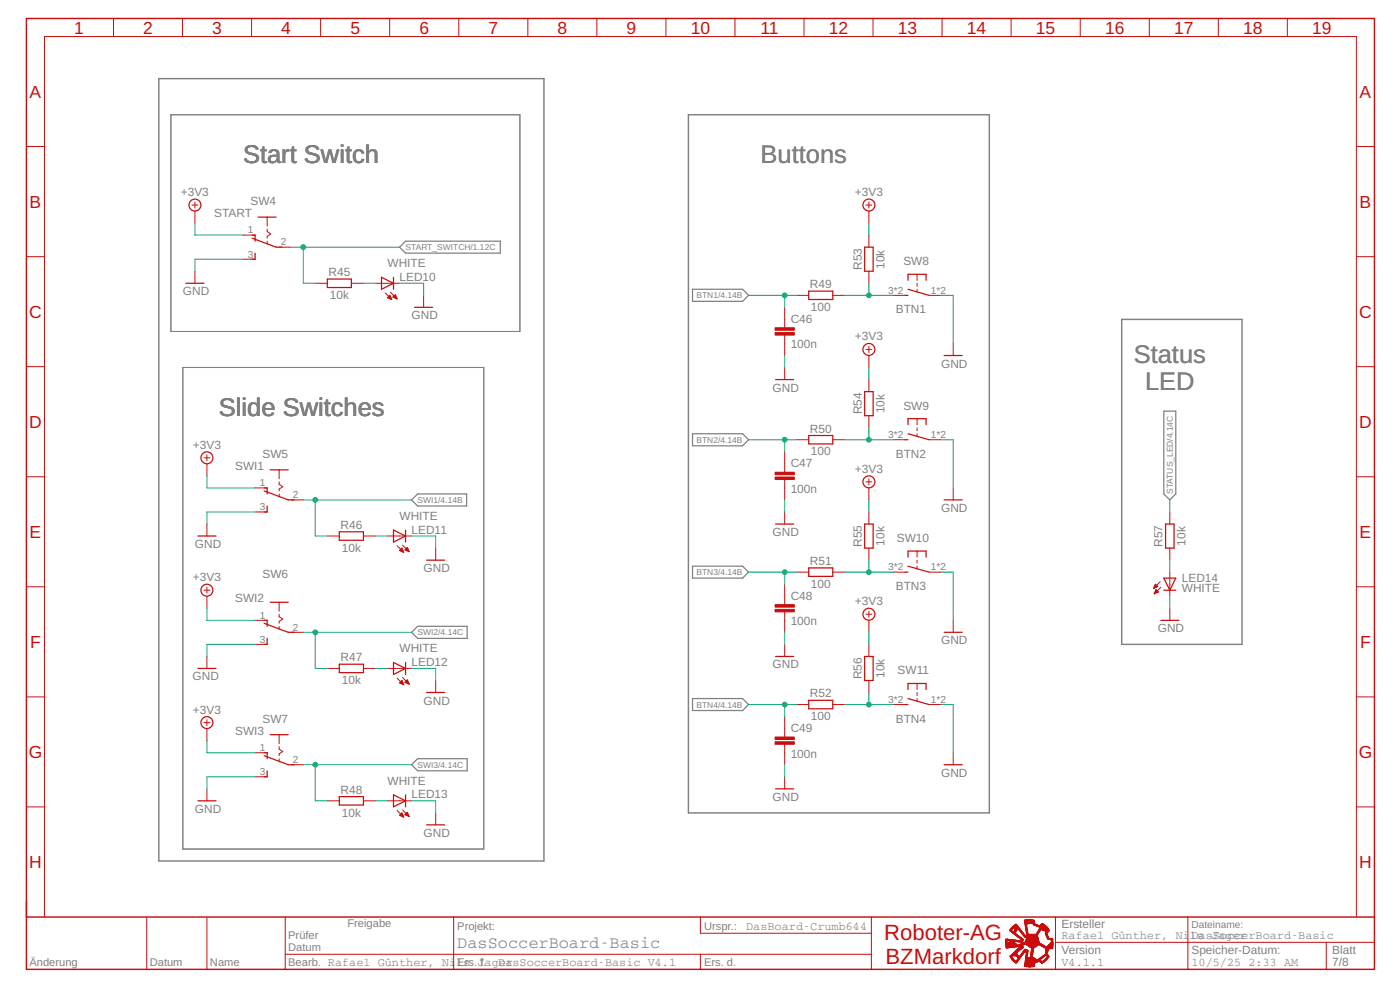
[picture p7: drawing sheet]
<svg xmlns="http://www.w3.org/2000/svg" width="287mm" height="203mm" viewBox="0 0 287 203" stroke-linecap="round" stroke-linejoin="round" font-family="sans-serif">
<path d="M32.6 16.1h79v160.5h-79zM141.2 23.5h61.7v143.2h-61.7zM230.1 65.5h24.7v66.7h-24.7z" fill="none" stroke="#808080" stroke-width=".3"/>
<path d="M35.1 23.5h71.5v44.5h-71.5zM37.5 75.4h61.7v98.7h-61.7z" fill="none" stroke="#808080" stroke-width=".21"/>
<path d="M82 50.7l1.2-1.2h19.4v2.4h-19.4zM142 59.3h10.3l1.2 1.3-1.2 1.2h-10.3zM142 89h10.3l1.2 1.2-1.2 1.2h-10.3zM238.7 84.3h2.5v17l-1.3 1.2-1.2-1.2zM84.4 102.5l1.3-1.2h10v2.5h-10zM142 116.1h10.3l1.2 1.2-1.2 1.3h-10.3zM84.4 129.7l1.3-1.2h10.1v2.4h-10.1zM84.4 156.8l1.3-1.2h10.1v2.5h-10.1zM142 143.3h10.3l1.2 1.2-1.2 1.2h-10.3z" fill="none" stroke="#808080" stroke-width=".25"/>
<g fill="none" stroke="#c90d0c" stroke-width=".21">
<path d="M23.3 3.8v3.7M37.4 3.8v3.7M51.6 3.8v3.7M65.8 3.8v3.7M79.9 3.8v3.7M94.1 3.8v3.7M108.3 3.8v3.7M122.4 3.8v3.7M136.6 3.8v3.7M150.7 3.8v3.7M164.9 3.8v3.7M179.1 3.8v3.7"/>
<path d="M193.2 3.8v3.7M207.4 3.8v3.7M221.6 3.8v3.7M235.7 3.8v3.7M249.9 3.8v3.7M264.1 3.8v3.7M5.4 30.1h3.7M278.2 30.1h3.7M5.4 52.6h3.7M39.4 42.1h1.2M40 41.4v1.3M40 43.3v2.5"/>
<path d="M40 55.6v2.5M49.8 53.2h2.5M49.8 48.2h2.5M54.8 44.5v1.9M54.8 47v.5l.7 .5-.7 .5v.4M54.8 49.5v.6M57.3 50.7h2.4M64.7 58.1h2.4M72.1 58.1h2.4M77 58.1h5M80.1 59.9l1.3 1.4M177.6 42.1h1.2"/>
<path d="M178.2 41.4v1.3M178.2 43.3v2.5M178.2 48.2v2.5M178.2 55.6v2.5M188.1 56.3v1.2M188.1 58.1v.6M188.1 59.3v.6M278.2 52.6h3.7M5.4 75.2h3.7M79 60.1l1.3 1.3M79.5 61.1l.5-.5 .3 .8zM79.5 61h.7"/>
<path d="M79.6 60.9h.5M79.7 61.2h.5M79.8 60.8h.3M79.9 60.7h.1M79.9 61.3h.4M80.2 61.4h.1M80.6 60.9h.7M80.7 60.8h.5M80.8 61h.5M80.9 60.7h.3M81 60.6h.1M81.1 61.2h.3"/>
<path d="M81.1 60.5l-.5 .4 .8 .4M81.1 60.5l.3 .8M81.1 60.5h.1M81.3 61.3h.1M86.9 60.6v2.4M161 63v4.2M161 68.7v4.2M161 75.4v2.5M163.4 60.6h2.5M170.8 60.6h2.5M177.6 71.7h1.2M178.2 71.1v1.2"/>
<path d="M178.2 72.9v2.5M178.2 77.9v2.4M183.2 60.6h2.4M190.6 60.6h2.4M195.5 70.4v2.5M278.2 75.2h3.7M5.4 97.8h3.7M41.8 93.9h1.3M42.4 93.3v1.2M42.4 95.1v2.5M57.3 96.4v1.8M57.3 98.8v.5l.7 .5-.7 .5v.4"/>
<path d="M161 92.7v4.2M161 98.3v4.2M163.4 90.2h2.5M170.8 90.2h2.5M177.6 98.8h1.2M178.2 85.3v2.4M178.2 98.2v1.3M183.2 90.2h2.4M188.1 85.9v1.2M188.1 87.7v.6M188.1 89v.6M190.6 90.2h2.4"/>
<path d="M278.2 97.8h3.7M42.4 107.5v2.4M52.3 105h2.5M52.3 100.1h2.5M57.3 101.3v.6M59.7 102.5h2.5M67.1 109.9h2.5M74.5 109.9h2.5M79.5 109.9h4.9M81.4 111.9l1.4 1.4M82 112.9l.4-.5 .4 .9zM82 112.9h.7"/>
<path d="M82 112.8h.6M82.1 112.7h.5M82.3 113.1h.4M82.3 112.6h.2M82.4 112.5h.1M82.5 113.2h.3M82.6 111.8l1.3 1.4M83.1 112.8h.7M83.1 112.7h.6M83.2 112.6h.5M83.4 112.5h.2M83.4 112.9h.4"/>
<path d="M83.5 112.4h.1M83.5 112.3l.4 .9-.8-.4zM83.7 113.1h.2M89.4 112.4v2.5M161 105v2.5M161 119.8v4.2M163.4 117.3h2.5M170.8 117.3h2.5M178.2 100.1v2.4M178.2 105v2.5M178.2 112.4v2.5M183.2 117.3h2.4"/>
<path d="M188.1 113v1.3M188.1 114.9v.6M188.1 116.1v.6M190.6 117.3h2.4M195.5 100.1v2.4M236.9 119.9h.2M237 119.8l.5 .5-.9 .4zM238 119.3l-1.4 1.4M239.9 105v2.5M239.9 112.4v2.5M239.9 117.3v5M5.4 120.4h3.7"/>
<path d="M41.8 121.1h1.3M42.4 120.4v1.3M42.4 122.3v2.5M42.4 134.6v2.5M52.3 132.2h2.5M52.3 127.2h2.5M57.3 123.5v1.9M57.3 126v.5l.7 .5-.7 .5v.3M57.3 128.5v.6M59.7 129.7h2.5M67.1 137.1h2.5M74.5 137.1h2.5"/>
<path d="M79.5 137.1h4.9M81.4 139.1l1.4 1.3M82.1 139.9h.5M82.2 139.8h.3M82.3 139.7h.2M82.4 139.6h.1M82.4 139.6l-.4 .5M82.4 139.6l.4 .8M82.6 139l1.3 1.3M83.1 139.9h.7M83.1 139.9l.8 .4M83.1 139.9l.4-.5 .4 .9"/>
<path d="M83.2 139.8h.5M83.3 139.7h.4M83.4 139.6h.2M83.5 139.5h.1M89.4 139.6v2.4M161 125.5v4.2M161 132.2v2.4M177.6 126h1.2M178.2 125.4v1.2M178.2 127.2v2.5M178.2 132.2v2.4M178.2 139.6v2.4"/>
<path d="M195.5 127.2v2.5M236.6 120.6h.2M236.7 120.5h.3M236.8 120.4h.5M236.8 121.8h.1M236.8 120.3h.6M236.8 121.7h.2M236.8 120.1h.5M236.9 121.5h.4M236.9 120h.3M236.9 121.4h.7M236.9 121.3h.6"/>
<path d="M237 121.2h.4M237 121.1h.3M237.1 121h.1M237.6 121.4l-.5-.5-.3 .9M237.6 121.4l-.8 .4M238.1 120.4l-1.3 1.4M239.9 124.8v2.4M278.2 120.4h3.7M5.4 142.9h3.7M41.8 148.2h1.3M42.4 147.6v1.2M42.4 149.4v2.5"/>
<path d="M52.3 159.3h2.5M52.3 154.4h2.5M57.3 150.7v1.8M57.3 153.1v.5l.7 .5-.7 .5v.4M57.3 155.6v.6M59.7 156.8h2.5M82 140.1l.8 .3M82 140.1h.7M82.2 140.2h.5M82.5 140.3h.2M82.7 140.4h.1M83.3 140.1h.5"/>
<path d="M83.6 140.2h.3M83.9 140.3h.1M161 147v4.2M161 152.7v4.1M161 159.3v2.5M163.4 144.5h2.5M170.8 144.5h2.5M183.2 144.5h2.4M188.1 140.2v1.2M188.1 142v.7M188.1 143.3v.6M190.6 144.5h2.4"/>
<path d="M195.5 154.4v2.4M278.2 142.9h3.7M5.4 165.5h3.7M42.4 161.8v2.5M67.1 164.3h2.5M74.5 164.3h2.5M79.5 164.3h4.9M81.4 166.2l1.4 1.4M82 167.2l.4-.5 .4 .9zM82 167.2h.6M82.1 167.3h.6M82.1 167h.5"/>
<path d="M82.2 166.9h.3M82.4 167.4h.3M82.4 166.8h.1M82.6 166.1l1.3 1.4M82.6 167.5h.2M83.1 167.1l.4-.5 .4 .9zM83.1 167h.6M83.2 167.2h.6M83.2 166.9h.5M83.3 166.8h.4M83.5 166.7h.1M83.5 167.3h.3"/>
<path d="M83.8 167.4h.1M89.4 166.7v2.5M278.2 165.5h3.7M9.1 188.1v-180.6h269.1v180.6M30.1 188.2v10.6M42.4 188.2v10.6M58.5 188.1v10.7M58.5 195.7h120.2M93 188.1v10.7M143.7 188.1v3.3h35M143.7 195.7v3.1M178.7 188.1v10.7"/>
<path d="M216.5 193.3h65.3M216.5 188.1v10.7M243.7 188.1v10.7M272 193.3v5.5"/>
</g>
<path d="M5.4 188.1h276.5v-184.3h-276.5v195h276.5v-10.6" fill="none" stroke="#c90d0c" stroke-width=".3"/>
<g fill="#c90d0c" stroke="#c90d0c" stroke-width=".21">
<path d="M211 198.3h.5z"/>
<path d="M210.5 198.2l1.4 .1z"/>
<path d="M210.2 198.2h2z"/>
<path d="M210.2 198.1l2 .1z"/>
<path d="M210.2 198.1h2z"/>
<path d="M210.2 198h.3z"/>
<path d="M210.6 198h1.6z"/>
<path d="M210.2 197.9l.3 .1z"/>
<path d="M210.5 197.9l1.7 .1z"/>
<path d="M210.2 197.8l.3 .1z"/>
<path d="M210.5 197.8l1.7 .1z"/>
<path d="M210.2 197.8h2z"/>
<path d="M210.2 197.7h2z"/>
<path d="M210.2 197.6l2 .1z"/>
<path d="M210.2 197.6h2z"/>
<path d="M210.3 197.5h2z"/>
<path d="M213.7 197.5h.2z"/>
<path d="M208.3 197.5h.2z"/>
<path d="M213.6 197.5h.4z"/>
<path d="M208.3 197.4l.3 .1z"/>
<path d="M210.2 197.4l2.3 .1z"/>
<path d="M213.5 197.4l.5 .1z"/>
<path d="M208.2 197.4h.4z"/>
<path d="M210.3 197.4h2.3z"/>
<path d="M213.5 197.4h.6z"/>
<path d="M208.1 197.3l.5 .1z"/>
<path d="M210.3 197.3l2.4 .1z"/>
<path d="M213.4 197.3l.7 .1z"/>
<path d="M208.1 197.3h.6z"/>
<path d="M210.2 197.3h2.6z"/>
<path d="M213.3 197.3h.9z"/>
<path d="M208 197.2l.7 .1z"/>
<path d="M210.3 197.2l2.6 .1z"/>
<path d="M213.3 197.2l.4 .1z"/>
<path d="M213.8 197.2l.4 .1z"/>
<path d="M207.9 197.2h.9z"/>
<path d="M210.3 197.2h2.8z"/>
<path d="M213.2 197.2h.5z"/>
<path d="M213.9 197.2h.4z"/>
<path d="M207.9 197.1l.4 .1z"/>
<path d="M208.4 197.1l.3 .1z"/>
<path d="M210.3 197.1l3.3 .1z"/>
<path d="M213.9 197.1l.4 .1z"/>
<path d="M207.8 197.1h.5z"/>
<path d="M208.5 197.1h.3z"/>
<path d="M210.3 197.1h3.3z"/>
<path d="M214 197.1h.4z"/>
<path d="M207.8 197l.4 .1z"/>
<path d="M208.5 197l.4 .1z"/>
<path d="M210.3 197l3.2 .1z"/>
<path d="M214.1 197l.4 .1z"/>
<path d="M207.7 197h.5z"/>
<path d="M208.5 197h.4z"/>
<path d="M210.3 197h3.1z"/>
<path d="M214.1 197h.4z"/>
<path d="M207.6 196.9l.5 .1z"/>
<path d="M208.6 196.9l.3 .1z"/>
<path d="M210.3 196.9l3.1 .1z"/>
<path d="M214.2 196.9l.4 .1z"/>
<path d="M207.6 196.9h.4z"/>
<path d="M208.6 196.9h.4z"/>
<path d="M210.3 196.9h3z"/>
<path d="M214.2 196.9h.4z"/>
<path d="M207.6 196.8l.4 .1z"/>
<path d="M208.7 196.8l.3 .1z"/>
<path d="M210.3 196.8l2.4 .1z"/>
<path d="M212.9 196.8l.4 .1z"/>
<path d="M214.3 196.8l.4 .1z"/>
<path d="M207.6 196.8h.3z"/>
<path d="M208.7 196.8h.3z"/>
<path d="M210.4 196.8h2.2z"/>
<path d="M212.9 196.8h.5z"/>
<path d="M214.4 196.8h.3z"/>
<path d="M207.5 196.7l.4 .1z"/>
<path d="M208.7 196.7l.3 .1z"/>
<path d="M210.4 196.7l2.2 .1z"/>
<path d="M212.9 196.7l.5 .1z"/>
<path d="M214.4 196.7l.4 .1z"/>
<path d="M207.5 196.7h.3z"/>
<path d="M208.7 196.7h.4z"/>
<path d="M210.4 196.7h2.1z"/>
<path d="M213 196.7h.5z"/>
<path d="M214.4 196.7h.4z"/>
<path d="M207.5 196.6l.3 .1z"/>
<path d="M208.8 196.6l.3 .1z"/>
<path d="M210.4 196.6l2 .1z"/>
<path d="M213.1 196.6l.5 .1z"/>
<path d="M214.5 196.6l.3 .1z"/>
<path d="M207.4 196.6h.4z"/>
<path d="M208.8 196.6h.3z"/>
<path d="M210.4 196.6h1.9z"/>
<path d="M213.2 196.6h.4z"/>
<path d="M214.5 196.6h.4z"/>
<path d="M207.4 196.5l.3 .1z"/>
<path d="M208.9 196.5l.3 .1z"/>
<path d="M210.4 196.5l1.9 .1z"/>
<path d="M213.2 196.5l.5 .1z"/>
<path d="M214.6 196.5l.3 .1z"/>
<path d="M207.4 196.5h.3z"/>
<path d="M208.9 196.5h.3z"/>
<path d="M210.4 196.5h.3z"/>
<path d="M210.8 196.5h1.4z"/>
<path d="M213.3 196.5h.5z"/>
<path d="M214.6 196.5h.4z"/>
<path d="M207.3 196.4l.4 .1z"/>
<path d="M208.9 196.4l.4 .1z"/>
<path d="M210.4 196.4l.3 .1z"/>
<path d="M210.9 196.4l1.1 .1z"/>
<path d="M213.4 196.4l.4 .1z"/>
<path d="M214.6 196.4l.4 .1z"/>
<path d="M207.3 196.4h.4z"/>
<path d="M208.8 196.4h.5z"/>
<path d="M210.4 196.4h.3z"/>
<path d="M211.1 196.4h.9z"/>
<path d="M213.4 196.4h.4z"/>
<path d="M214.7 196.4h.3z"/>
<path d="M207.3 196.3l.3 .1z"/>
<path d="M208.7 196.3l.6 .1z"/>
<path d="M210.4 196.3l.3 .1z"/>
<path d="M211.2 196.3l.7 .1z"/>
<path d="M213.5 196.3l.4 .1z"/>
<path d="M214.7 196.3l.4 .1z"/>
<path d="M207.2 196.3h.4z"/>
<path d="M208.7 196.3h.7z"/>
<path d="M210.4 196.3h.3z"/>
<path d="M211.4 196.3h.4z"/>
<path d="M213.6 196.3h.4z"/>
<path d="M214.7 196.3h.4z"/>
<path d="M211.3 196.3h.5z"/>
<path d="M213.7 196.3h.3z"/>
<path d="M214.8 196.3h.3z"/>
<path d="M207.2 196.2h.3z"/>
<path d="M208.6 196.2h.8z"/>
<path d="M210.4 196.2h.3z"/>
<path d="M211.3 196.2h.5z"/>
<path d="M213.7 196.2h.4z"/>
<path d="M214.8 196.2h.4z"/>
<path d="M208.5 196.2h.6z"/>
<path d="M209.1 196.2h.4z"/>
<path d="M211.4 196.2h.4z"/>
<path d="M213.8 196.2h.3z"/>
<path d="M207.2 196.1l.4 .1z"/>
<path d="M208.4 196.1l.6 .1z"/>
<path d="M209.1 196.1l.4 .1z"/>
<path d="M210.4 196.1l.3 .1z"/>
<path d="M211.4 196.1l.4 .1z"/>
<path d="M213.9 196.1l.3 .1z"/>
<path d="M214.8 196.1l.4 .1z"/>
<path d="M207.2 196l.4 .1z"/>
<path d="M208.4 196l.6 .1z"/>
<path d="M209.2 196l.3 .1z"/>
<path d="M210.5 196l.3 .1z"/>
<path d="M211.4 196l.4 .1z"/>
<path d="M213.9 196l.4 .1z"/>
<path d="M214.7 196l.4 .1z"/>
<path d="M207.3 196h.4z"/>
<path d="M207.9 196h1z"/>
<path d="M209.2 196h.4z"/>
<path d="M210.5 196h.3z"/>
<path d="M211.4 196h.4z"/>
<path d="M214 196h.3z"/>
<path d="M214.7 196h.4z"/>
<path d="M207.3 196h1.6z"/>
<path d="M209.3 196h.3z"/>
<path d="M214.1 196h.3z"/>
<path d="M214.6 196h.4z"/>
<path d="M207.3 195.9l1.5 .1z"/>
<path d="M209.3 195.9l.4 .1z"/>
<path d="M210.5 195.9l.3 .1z"/>
<path d="M211.4 195.9l.4 .1z"/>
<path d="M214.1 195.9l.4 .1z"/>
<path d="M214.6 195.9l.4 .1z"/>
<path d="M207.4 195.9h1.3z"/>
<path d="M209.3 195.9h.4z"/>
<path d="M210.5 195.9h.3z"/>
<path d="M211.4 195.9h.4z"/>
<path d="M214.2 195.9h.8z"/>
<path d="M207.5 195.8l1.2 .1z"/>
<path d="M209.4 195.8l.3 .1z"/>
<path d="M210.5 195.8l.3 .1z"/>
<path d="M211.4 195.8l.4 .1z"/>
<path d="M214.3 195.8l.6 .1z"/>
<path d="M207.5 195.8h1.1z"/>
<path d="M209.4 195.8h.4z"/>
<path d="M210.5 195.8h.3z"/>
<path d="M211.4 195.8h.4z"/>
<path d="M214.3 195.8h.6z"/>
<path d="M207.6 195.7h1z"/>
<path d="M209.4 195.7h.4z"/>
<path d="M210.5 195.7h.3z"/>
<path d="M211.4 195.7h.4z"/>
<path d="M214.4 195.7h.4z"/>
<path d="M209.5 195.7h.3z"/>
<path d="M207.7 195.6l.9 .1z"/>
<path d="M209.5 195.6l.4 .1z"/>
<path d="M210.5 195.6l.3 .1z"/>
<path d="M211.4 195.6l.4 .1z"/>
<path d="M214.4 195.6l.3 .1z"/>
<path d="M207.7 195.6h.9z"/>
<path d="M209.6 195.6h.3z"/>
<path d="M210.5 195.6h.3z"/>
<path d="M211.4 195.6h.4z"/>
<path d="M214.4 195.6h.3z"/>
<path d="M207.8 195.5l.8 .1z"/>
<path d="M209.6 195.5l.3 .1z"/>
<path d="M210.5 195.5l.3 .1z"/>
<path d="M211.5 195.5l.4 .1z"/>
<path d="M214.4 195.5l.3 .1z"/>
<path d="M207.8 195.5h.8z"/>
<path d="M209.6 195.5h.4z"/>
<path d="M210.5 195.5h.3z"/>
<path d="M211.5 195.5h.4z"/>
<path d="M214.4 195.5h.4z"/>
<path d="M207.9 195.4l.7 .1z"/>
<path d="M209.7 195.4l.3 .1z"/>
<path d="M210.5 195.4l.3 .1z"/>
<path d="M211.5 195.4l.4 .1z"/>
<path d="M214.4 195.4l.4 .1z"/>
<path d="M207.9 195.4h.7z"/>
<path d="M209.7 195.4h.4z"/>
<path d="M210.5 195.4h.3z"/>
<path d="M211.5 195.4h.4z"/>
<path d="M214.5 195.4h.3z"/>
<path d="M208 195.3l.7 .1z"/>
<path d="M209.7 195.3l.4 .1z"/>
<path d="M210.5 195.3l.3 .1z"/>
<path d="M211.5 195.3l.4 .1z"/>
<path d="M214.5 195.3l.3 .1z"/>
<path d="M208 195.3h.7z"/>
<path d="M209.8 195.3h.4z"/>
<path d="M210.5 195.3h.3z"/>
<path d="M211.5 195.3h.4z"/>
<path d="M214.5 195.3h.4z"/>
<path d="M208.1 195.2l.6 .1z"/>
<path d="M209.8 195.2l.6 .1z"/>
<path d="M210.5 195.2l.3 .1z"/>
<path d="M211.5 195.2l.4 .1z"/>
<path d="M214.5 195.2l.4 .1z"/>
<path d="M208.1 195.2h.7z"/>
<path d="M209.8 195.2h.7z"/>
<path d="M210.5 195.2h.3z"/>
<path d="M211.5 195.2h.4z"/>
<path d="M214.5 195.2h.4z"/>
<path d="M208.2 195.1l.7 .1z"/>
<path d="M209.9 195.1l.9 .1z"/>
<path d="M211.5 195.1l.4 .1z"/>
<path d="M214.5 195.1l.4 .1z"/>
<path d="M208.2 195.1h.7z"/>
<path d="M209.9 195.1h.9z"/>
<path d="M211.5 195.1h.4z"/>
<path d="M214.5 195.1h.4z"/>
<path d="M208.3 195l.7 .1z"/>
<path d="M210 195l.8 .1z"/>
<path d="M211.5 195l.4 .1z"/>
<path d="M214.5 195l.5 .1z"/>
<path d="M208.3 195h.7z"/>
<path d="M210 195h.8z"/>
<path d="M211.5 195h.4z"/>
<path d="M214.5 195h.5z"/>
<path d="M208.4 194.9l.7 .1z"/>
<path d="M210 194.9l.9 .1z"/>
<path d="M211.5 194.9l.4 .1z"/>
<path d="M214.5 194.9l.5 .1z"/>
<path d="M208.4 194.9h.7z"/>
<path d="M210.1 194.9h.7z"/>
<path d="M211.6 194.9h.4z"/>
<path d="M214.5 194.9h.5z"/>
<path d="M208.5 194.8l.7 .1z"/>
<path d="M210.1 194.8l.6 .1z"/>
<path d="M211.6 194.8l.4 .1z"/>
<path d="M214.5 194.8l.5 .1z"/>
<path d="M208.6 194.8h.7z"/>
<path d="M210.1 194.8h.5z"/>
<path d="M211.6 194.8h.4z"/>
<path d="M214.5 194.8h.6z"/>
<path d="M208.6 194.7l.7 .1z"/>
<path d="M210.2 194.7l.3 .1z"/>
<path d="M211.6 194.7l.4 .1z"/>
<path d="M214.5 194.7l.6 .1z"/>
<path d="M208.7 194.7h.7z"/>
<path d="M210.2 194.7h.2z"/>
<path d="M211.6 194.7h.4z"/>
<path d="M214.5 194.7h.6z"/>
<path d="M208.7 194.6l.8 .1z"/>
<path d="M211.6 194.6l.4 .1z"/>
<path d="M214.5 194.6l.6 .1z"/>
<path d="M208.8 194.6h.7z"/>
<path d="M211.6 194.6h.4z"/>
<path d="M214.5 194.6h.7z"/>
<path d="M208.8 194.5l.8 .1z"/>
<path d="M211.6 194.5l.4 .1z"/>
<path d="M214.5 194.5l1.4 .1z"/>
<path d="M208.8 194.5h.9z"/>
<path d="M211.6 194.5h.4z"/>
<path d="M214.5 194.5h1.4z"/>
<path d="M208.9 194.5h.8z"/>
<path d="M214.4 194.5h1.6z"/>
<path d="M206.4 194.4h.4z"/>
<path d="M209 194.4h.8z"/>
<path d="M211.5 194.4h.6z"/>
<path d="M214.3 194.4h1.6z"/>
<path d="M206.4 194.4h.7z"/>
<path d="M209 194.4h.9z"/>
<path d="M211.4 194.4h.8z"/>
<path d="M214.2 194.4h1.7z"/>
<path d="M206.4 194.3l1.1 .1z"/>
<path d="M209.1 194.3l.8 .1z"/>
<path d="M211.4 194.3l.8 .1z"/>
<path d="M214.2 194.3l1.7 .1z"/>
<path d="M206.4 194.2l1.4 .1z"/>
<path d="M209.1 194.2l.8 .1z"/>
<path d="M211.3 194.2l1 .1z"/>
<path d="M214 194.2l1.9 .1z"/>
<path d="M206.4 194.2h1.8z"/>
<path d="M209.2 194.2h.7z"/>
<path d="M211.2 194.2h1.1z"/>
<path d="M214 194.2h1.9z"/>
<path d="M206.3 194.2h2.3z"/>
<path d="M209.3 194.2h.6z"/>
<path d="M211.1 194.2h1.3z"/>
<path d="M213.9 194.2h.7z"/>
<path d="M214.7 194.2h1.2z"/>
<path d="M206.3 194.1l2.7 .1z"/>
<path d="M209.3 194.1l.5 .1z"/>
<path d="M211.1 194.1l1.4 .1z"/>
<path d="M213.8 194.1l.7 .1z"/>
<path d="M214.8 194.1l1.2 .1z"/>
<path d="M206.3 194.1h3z"/>
<path d="M209.4 194.1h.4z"/>
<path d="M211 194.1h1.6z"/>
<path d="M213.7 194.1h.7z"/>
<path d="M214.8 194.1h1.1z"/>
<path d="M206.3 194l3.5 .1z"/>
<path d="M210.9 194l1.7 .1z"/>
<path d="M213.6 194l.7 .1z"/>
<path d="M214.9 194l1 .1z"/>
<path d="M206.3 194h3.5z"/>
<path d="M210.8 194h1.9z"/>
<path d="M213.5 194h.7z"/>
<path d="M214.9 194h1z"/>
<path d="M206.3 193.9h3.4z"/>
<path d="M210.8 193.9h2z"/>
<path d="M213.4 193.9h.7z"/>
<path d="M215 193.9h.9z"/>
<path d="M210.7 193.9h2.2z"/>
<path d="M215 193.9h1z"/>
<path d="M206.3 193.8l2.4 .1z"/>
<path d="M208.8 193.8l1 .1z"/>
<path d="M210.7 193.8l2.2 .1z"/>
<path d="M213.3 193.8l.7 .1z"/>
<path d="M215.1 193.8l.9 .1z"/>
<path d="M206.3 193.8h2.3z"/>
<path d="M209 193.8h.9z"/>
<path d="M210.6 193.8h2.4z"/>
<path d="M213.2 193.8h.7z"/>
<path d="M215.1 193.8h.9z"/>
<path d="M206.3 193.7l2.3 .1z"/>
<path d="M209 193.7l1.1 .1z"/>
<path d="M210.5 193.7l3.3 .1z"/>
<path d="M215.2 193.7l.8 .1z"/>
<path d="M206.3 193.7h2.2z"/>
<path d="M209.2 193.7h1z"/>
<path d="M210.5 193.7h3.2z"/>
<path d="M215.2 193.7h.8z"/>
<path d="M206.3 193.6l.3 .1z"/>
<path d="M206.6 193.6l1.9 .1z"/>
<path d="M209.3 193.6l4.3 .1z"/>
<path d="M215.3 193.6l.7 .1z"/>
<path d="M206.3 193.6h.3z"/>
<path d="M206.7 193.6h1.7z"/>
<path d="M209.4 193.6h4.2z"/>
<path d="M215.3 193.6h.7z"/>
<path d="M206.3 193.5l.3 .1z"/>
<path d="M206.7 193.5l1.7 .1z"/>
<path d="M209.5 193.5l4 .1z"/>
<path d="M215.4 193.5l.6 .1z"/>
<path d="M206.3 193.5h.2z"/>
<path d="M206.8 193.5h1.5z"/>
<path d="M209.6 193.5h3.8z"/>
<path d="M215.4 193.5h.6z"/>
<path d="M206.3 193.4l.3 .1z"/>
<path d="M206.8 193.4l1.4 .1z"/>
<path d="M209.8 193.4l3.5 .1z"/>
<path d="M215.5 193.4l.5 .1z"/>
<path d="M206.3 193.4h.3z"/>
<path d="M206.8 193.4h1.4z"/>
<path d="M209.9 193.4h3.3z"/>
<path d="M215.5 193.4h.5z"/>
<path d="M206.3 193.3l.3 .1z"/>
<path d="M206.9 193.3l1.2 .1z"/>
<path d="M210 193.3l3.2 .1z"/>
<path d="M215.6 193.3l.4 .1z"/>
<path d="M206.3 193.3h.3z"/>
<path d="M206.9 193.3h1.2z"/>
<path d="M210.1 193.3h3.1z"/>
<path d="M215.6 193.3h.4z"/>
<path d="M206.3 193.2l.3 .1z"/>
<path d="M207 193.2l1 .1z"/>
<path d="M209.5 193.2l.2 .1z"/>
<path d="M210.2 193.2l3 .1z"/>
<path d="M215.6 193.2l.4 .1z"/>
<path d="M206.3 193.2h.3z"/>
<path d="M207 193.2h1z"/>
<path d="M209.1 193.2h.6z"/>
<path d="M210.2 193.2h2.9z"/>
<path d="M215.6 193.2h.3z"/>
<path d="M206.3 193.1l.3 .1z"/>
<path d="M207.1 193.1l.8 .1z"/>
<path d="M208.7 193.1l1 .1z"/>
<path d="M210.3 193.1l2.8 .1z"/>
<path d="M215.6 193.1l.3 .1z"/>
<path d="M206.3 193.1h.3z"/>
<path d="M207.1 193.1h.8z"/>
<path d="M208.4 193.1h1.3z"/>
<path d="M210.3 193.1h2.8z"/>
<path d="M215.6 193.1h.3z"/>
<path d="M206.3 193l.3 .1z"/>
<path d="M207.1 193l.7 .1z"/>
<path d="M207.9 193l1.9 .1z"/>
<path d="M210.3 193l2.8 .1z"/>
<path d="M215.6 193l.3 .1z"/>
<path d="M206.3 193h.3z"/>
<path d="M207.2 193h2.6z"/>
<path d="M210.4 193h2.7z"/>
<path d="M215.6 193h.3z"/>
<path d="M206.3 192.9l.3 .1z"/>
<path d="M207.2 192.9l2.2 .1z"/>
<path d="M209.5 192.9l.3 .1z"/>
<path d="M210.4 192.9l2.7 .1z"/>
<path d="M215.6 192.9l.3 .1z"/>
<path d="M206.3 192.9h.3z"/>
<path d="M206.8 192.9h2.2z"/>
<path d="M209.5 192.9h.3z"/>
<path d="M210.4 192.9h2.7z"/>
<path d="M215.6 192.9h.3z"/>
<path d="M206.3 192.8l2.4 .1z"/>
<path d="M209.5 192.8l.4 .1z"/>
<path d="M210.4 192.8l2.6 .1z"/>
<path d="M215.6 192.8l.3 .1z"/>
<path d="M206.3 192.8h2z"/>
<path d="M209.6 192.8h.3z"/>
<path d="M210.4 192.8h2.6z"/>
<path d="M215.6 192.8h.3z"/>
<path d="M206.3 192.7l1.6 .1z"/>
<path d="M209.6 192.7l.3 .1z"/>
<path d="M210.5 192.7l2.5 .1z"/>
<path d="M215.6 192.7l.3 .1z"/>
<path d="M206.3 192.7h1.2z"/>
<path d="M209.5 192.7h.4z"/>
<path d="M210.4 192.7h2.6z"/>
<path d="M215.4 192.7h.6z"/>
<path d="M206.3 192.7h.8z"/>
<path d="M209.4 192.7h.5z"/>
<path d="M210.5 192.7h2.5z"/>
<path d="M214.9 192.7h1z"/>
<path d="M206.3 192.6h.4z"/>
<path d="M209.4 192.6h.4z"/>
<path d="M210.5 192.6h2.5z"/>
<path d="M214.9 192.6h1z"/>
<path d="M209.3 192.6h.5z"/>
<path d="M209.3 192.5l.4 .1z"/>
<path d="M210.6 192.5l2.3 .1z"/>
<path d="M214.9 192.5l1 .1z"/>
<path d="M209.2 192.5h.4z"/>
<path d="M210.6 192.5h2.3z"/>
<path d="M214.8 192.5h1.1z"/>
<path d="M209.1 192.4h.5z"/>
<path d="M210.6 192.4h2.3z"/>
<path d="M214.8 192.4h.3z"/>
<path d="M209.1 192.4h.4z"/>
<path d="M209 192.3l.4 .1z"/>
<path d="M210.6 192.3l2.3 .1z"/>
<path d="M214.8 192.3l.3 .1z"/>
<path d="M208.9 192.3h.5z"/>
<path d="M210.6 192.3h2.3z"/>
<path d="M214.8 192.3h.3z"/>
<path d="M208.9 192.2l.4 .1z"/>
<path d="M210.2 192.2l.3 .1z"/>
<path d="M210.7 192.2l2.2 .1z"/>
<path d="M214.7 192.2l.3 .1z"/>
<path d="M208.8 192.2h.4z"/>
<path d="M210.2 192.2h.3z"/>
<path d="M210.7 192.2h2.2z"/>
<path d="M214.7 192.2h.3z"/>
<path d="M208.7 192.1l.5 .1z"/>
<path d="M210.1 192.1l2.7 .1z"/>
<path d="M214.7 192.1l.3 .1z"/>
<path d="M208.7 192.1h.4z"/>
<path d="M210.1 192.1h2.7z"/>
<path d="M214.7 192.1h.3z"/>
<path d="M208.6 192l.4 .1z"/>
<path d="M210.1 192l2.7 .1z"/>
<path d="M214.6 192l.4 .1z"/>
<path d="M208.6 192h.4z"/>
<path d="M210 192h2.8z"/>
<path d="M214.6 192h.3z"/>
<path d="M208.5 191.9l.4 .1z"/>
<path d="M210 191.9l.4 .1z"/>
<path d="M210.4 191.9l2.4 .1z"/>
<path d="M214.6 191.9l.3 .1z"/>
<path d="M208.4 191.9h.5z"/>
<path d="M209.9 191.9h.4z"/>
<path d="M210.5 191.9h2.3z"/>
<path d="M214.6 191.9h.3z"/>
<path d="M208.4 191.8l.4 .1z"/>
<path d="M209.9 191.8l.3 .1z"/>
<path d="M210.6 191.8l2.1 .1z"/>
<path d="M214.6 191.8l.3 .1z"/>
<path d="M208.3 191.8h.4z"/>
<path d="M209.9 191.8h.3z"/>
<path d="M210.6 191.8h2.1z"/>
<path d="M214.5 191.8h.4z"/>
<path d="M208.2 191.7l.5 .1z"/>
<path d="M209.8 191.7l.4 .1z"/>
<path d="M210.6 191.7l2.2 .1z"/>
<path d="M214.5 191.7l.3 .1z"/>
<path d="M208.2 191.7h.4z"/>
<path d="M209.8 191.7h.4z"/>
<path d="M210.6 191.7h2.2z"/>
<path d="M214.5 191.7h.3z"/>
<path d="M208.1 191.6l.5 .1z"/>
<path d="M209.7 191.6l.4 .1z"/>
<path d="M210.6 191.6l2.2 .1z"/>
<path d="M214.5 191.6l.3 .1z"/>
<path d="M208 191.6h.5z"/>
<path d="M209.7 191.6h.4z"/>
<path d="M210.6 191.6h.3z"/>
<path d="M212.5 191.6h.4z"/>
<path d="M214.5 191.6h.3z"/>
<path d="M208 191.5l.4 .1z"/>
<path d="M209.7 191.5l.3 .1z"/>
<path d="M210.5 191.5l.4 .1z"/>
<path d="M212.6 191.5l.3 .1z"/>
<path d="M214.4 191.5l.4 .1z"/>
<path d="M207.9 191.5h.5z"/>
<path d="M209.6 191.5h.4z"/>
<path d="M210.5 191.5h.4z"/>
<path d="M212.6 191.5h.3z"/>
<path d="M214.4 191.5h.3z"/>
<path d="M207.8 191.4l.5 .1z"/>
<path d="M209.6 191.4l.4 .1z"/>
<path d="M210.5 191.4l.3 .1z"/>
<path d="M212.6 191.4l.4 .1z"/>
<path d="M214.4 191.4l.3 .1z"/>
<path d="M207.8 191.4h.4z"/>
<path d="M209.5 191.4h.4z"/>
<path d="M210.5 191.4h.3z"/>
<path d="M212.6 191.4h.4z"/>
<path d="M214.4 191.4h.4z"/>
<path d="M207.7 191.3l.5 .1z"/>
<path d="M209.5 191.3l.4 .1z"/>
<path d="M210.5 191.3l.3 .1z"/>
<path d="M212.7 191.3l.3 .1z"/>
<path d="M214.4 191.3l.4 .1z"/>
<path d="M207.6 191.3h.7z"/>
<path d="M209.5 191.3h.3z"/>
<path d="M210.5 191.3h.3z"/>
<path d="M212.7 191.3h.4z"/>
<path d="M214.4 191.3h.4z"/>
<path d="M207.6 191.2l.7 .1z"/>
<path d="M209.4 191.2l.4 .1z"/>
<path d="M210.5 191.2l.3 .1z"/>
<path d="M212.7 191.2l.4 .1z"/>
<path d="M214.5 191.2l.4 .1z"/>
<path d="M207.5 191.2h.8z"/>
<path d="M209.4 191.2h.4z"/>
<path d="M210.5 191.2h.3z"/>
<path d="M212.8 191.2h.3z"/>
<path d="M214.5 191.2h.4z"/>
<path d="M207.4 191.2h1z"/>
<path d="M209.3 191.2h.4z"/>
<path d="M212.8 191.2h.4z"/>
<path d="M214.6 191.2h.4z"/>
<path d="M207.4 191.1h.5z"/>
<path d="M207.9 191.1h.5z"/>
<path d="M209.3 191.1h.4z"/>
<path d="M210.5 191.1h.3z"/>
<path d="M212.8 191.1h.4z"/>
<path d="M214.6 191.1h.4z"/>
<path d="M207.3 191.1h.5z"/>
<path d="M208 191.1h.4z"/>
<path d="M209.3 191.1h.3z"/>
<path d="M214.7 191.1h.4z"/>
<path d="M207.3 191l.4 .1z"/>
<path d="M208 191l.4 .1z"/>
<path d="M209.2 191l.4 .1z"/>
<path d="M210.5 191l.3 .1z"/>
<path d="M212.9 191l.4 .1z"/>
<path d="M214.6 191l.5 .1z"/>
<path d="M207.2 190.9l.4 .1z"/>
<path d="M208 190.9l.4 .1z"/>
<path d="M209.2 190.9l.4 .1z"/>
<path d="M210.5 190.9l.3 .1z"/>
<path d="M212.9 190.9l.4 .1z"/>
<path d="M214.4 190.9l.8 .1z"/>
<path d="M207.2 190.9h.4z"/>
<path d="M208.1 190.9h.3z"/>
<path d="M209.1 190.9h.4z"/>
<path d="M210.5 190.9h.3z"/>
<path d="M212.9 190.9h.4z"/>
<path d="M214.3 190.9h.9z"/>
<path d="M207.1 190.9h.4z"/>
<path d="M208.1 190.9h.4z"/>
<path d="M213 190.9h.4z"/>
<path d="M214.1 190.9h1.1z"/>
<path d="M207.1 190.8h.4z"/>
<path d="M208.1 190.8h.4z"/>
<path d="M209.1 190.8h.3z"/>
<path d="M210.5 190.8h.3z"/>
<path d="M213 190.8h.4z"/>
<path d="M214 190.8h1.2z"/>
<path d="M207.1 190.8h.3z"/>
<path d="M208.2 190.8h.4z"/>
<path d="M209 190.8h.4z"/>
<path d="M213 190.8h.5z"/>
<path d="M213.8 190.8h1.4z"/>
<path d="M207.2 190.7l.3 .1z"/>
<path d="M208.2 190.7l.4 .1z"/>
<path d="M209 190.7l.4 .1z"/>
<path d="M210.4 190.7l.3 .1z"/>
<path d="M213.1 190.7l.4 .1z"/>
<path d="M213.8 190.7l1.4 .1z"/>
<path d="M207.2 190.7h.3z"/>
<path d="M208.1 190.7h.7z"/>
<path d="M209 190.7h.3z"/>
<path d="M210.4 190.7h.3z"/>
<path d="M213.1 190.7h.4z"/>
<path d="M213.6 190.7h1.5z"/>
<path d="M207.2 190.6h.4z"/>
<path d="M208.1 190.6h1.2z"/>
<path d="M210.4 190.6h.3z"/>
<path d="M213.1 190.6h2z"/>
<path d="M207.3 190.5l.3 .1z"/>
<path d="M208.1 190.5l1.2 .1z"/>
<path d="M210.4 190.5l.3 .1z"/>
<path d="M213.2 190.5l1.9 .1z"/>
<path d="M207.3 190.5h.4z"/>
<path d="M208 190.5h1.2z"/>
<path d="M210.4 190.5h.3z"/>
<path d="M213.2 190.5h1.8z"/>
<path d="M207.3 190.4l.4 .1z"/>
<path d="M208 190.4l1.1 .1z"/>
<path d="M210.4 190.4l.3 .1z"/>
<path d="M213.2 190.4l1.8 .1z"/>
<path d="M207.4 190.4h.4z"/>
<path d="M208 190.4h1.1z"/>
<path d="M210.4 190.4h.3z"/>
<path d="M213.3 190.4h1.7z"/>
<path d="M207.5 190.3l.3 .1z"/>
<path d="M208 190.3l1 .1z"/>
<path d="M210.4 190.3l.3 .1z"/>
<path d="M213.3 190.3l1.6 .1z"/>
<path d="M207.5 190.3h.4z"/>
<path d="M208 190.3h1z"/>
<path d="M210.4 190.3h.3z"/>
<path d="M213.3 190.3h1.6z"/>
<path d="M207.5 190.2l1.5 .1z"/>
<path d="M210.4 190.2l.3 .1z"/>
<path d="M213.3 190.2l1.5 .1z"/>
<path d="M207.6 190.2h1.3z"/>
<path d="M210.4 190.2h.3z"/>
<path d="M213.3 190.2h1.5z"/>
<path d="M207.6 190.1l1.3 .1z"/>
<path d="M210.4 190.1l.2 .1z"/>
<path d="M213.1 190.1l1.7 .1z"/>
<path d="M207.6 190.1h1.3z"/>
<path d="M210.3 190.1h.3z"/>
<path d="M213 190.1h1.7z"/>
<path d="M207.8 190l1.1 .1z"/>
<path d="M210.3 190l.3 .1z"/>
<path d="M212.9 190l1.8 .1z"/>
<path d="M207.8 190h1z"/>
<path d="M210.3 190h.3z"/>
<path d="M212.8 190h1.9z"/>
<path d="M207.8 189.9l1 .1z"/>
<path d="M210.3 189.9l.3 .1z"/>
<path d="M212.6 189.9l2 .1z"/>
<path d="M207.9 189.9h.8z"/>
<path d="M210.3 189.9h.3z"/>
<path d="M212.5 189.9h2z"/>
<path d="M208 189.8l.7 .1z"/>
<path d="M210.3 189.8l.3 .1z"/>
<path d="M212.4 189.8l.8 .1z"/>
<path d="M213.2 189.8l1.2 .1z"/>
<path d="M208 189.8h.7z"/>
<path d="M210.3 189.8h.3z"/>
<path d="M212.3 189.8h.7z"/>
<path d="M213.3 189.8h1.1z"/>
<path d="M208.1 189.7l.5 .1z"/>
<path d="M210.2 189.7l.3 .1z"/>
<path d="M212.2 189.7l.7 .1z"/>
<path d="M213.4 189.7l.9 .1z"/>
<path d="M208.2 189.7h.4z"/>
<path d="M210.3 189.7h.3z"/>
<path d="M212.1 189.7h.7z"/>
<path d="M213.4 189.7h.9z"/>
<path d="M208.2 189.6l.3 .1z"/>
<path d="M210.3 189.6l.3 .1z"/>
<path d="M211.9 189.6l.8 .1z"/>
<path d="M213.5 189.6l.7 .1z"/>
<path d="M208.3 189.6h.2z"/>
<path d="M210.3 189.6h.4z"/>
<path d="M211.9 189.6h.7z"/>
<path d="M213.5 189.6h.6z"/>
<path d="M208.3 189.5l.1 .1z"/>
<path d="M210.3 189.5l.4 .1z"/>
<path d="M211.9 189.5l.6 .1z"/>
<path d="M213.6 189.5l.4 .1z"/>
<path d="M210.3 189.5h.4z"/>
<path d="M211.9 189.5h.4z"/>
<path d="M213.6 189.5h.4z"/>
<path d="M210.2 189.4l.7 .1z"/>
<path d="M211.9 189.4l.3 .1z"/>
<path d="M213.7 189.4l.2 .1z"/>
<path d="M210.2 189.4h1z"/>
<path d="M211.9 189.4h.3z"/>
<path d="M210.2 189.4h1.3z"/>
<path d="M210.2 189.3h1.6z"/>
<path d="M211.9 189.3h.3z"/>
<path d="M210.2 189.3h2z"/>
<path d="M210.2 189.2l2 .1z"/>
<path d="M210.2 189.1l.3 .1z"/>
<path d="M210.8 189.1l1.4 .1z"/>
<path d="M210.2 189.1h.3z"/>
<path d="M211 189.1h1.2z"/>
<path d="M211.3 189.1h.9z"/>
<path d="M210.2 189l.3 .1z"/>
<path d="M211.5 189l.7 .1z"/>
<path d="M210.2 189h.3z"/>
<path d="M211.8 189h.4z"/>
<path d="M210.1 188.9l.4 .1z"/>
<path d="M211.7 188.9l.5 .1z"/>
<path d="M210.1 188.9h.8z"/>
<path d="M211.4 188.9h.8z"/>
<path d="M210.1 188.8h2.1z"/>
<path d="M210.1 188.7l2 .1z"/>
<path d="M210.3 188.7h1.5z"/>
<path d="M210.9 188.6l.5 .1z"/>
<path d="M159 68.2h3.9v.5h-3.9z"/>
<path d="M159 67.2h3.9v.5h-3.9z"/>
<path d="M159 97.8h3.9v.5h-3.9z"/>
<path d="M159 96.9h3.9v.5h-3.9z"/>
<path d="M159 125h3.9v.5h-3.9z"/>
<path d="M159 124h3.9v.5h-3.9z"/>
<path d="M159 152.1h3.9v.6h-3.9z"/>
<path d="M159 151.2h3.9v.5h-3.9z"/>
</g>
<g fill="none" stroke="#c90d0c" stroke-width=".25">
<path d="M38.1 58.1h3.7M51.7 48.9l4.9 1.8h1.3M51.7 48.2h.6v1.3M52.3 51.9v1.3h-.6M52.9 44.5h3.7M67.1 57.2h5v1.8h-5zM78.3 56.9l2.4 1.2-2.4 1.2zM80.7 56.9v2.4M165.9 59.7h4.9v1.7h-4.9zM177.4 50.7h1.7v4.9h-1.7zM186.2 57.5v-1.2h3.7v1.2M186.2 59.3l4.4 1.3"/>
<path d="M85 63h3.7M159.1 77.9h3.7M185.6 60.6h.6M193.7 72.9h3.7M55.4 96.4h3.7M165.9 89.3h4.9v1.8h-4.9zM177.4 80.3h1.7v5h-1.7zM185.6 90.2h.6M186.2 87.1v-1.2h3.7v1.2M186.2 89l4.4 1.2M40.6 109.9h3.7M54.2 100.7l4.9 1.8h1.2"/>
<path d="M54.2 100.1h.6v1.2M54.8 103.8v1.2h-.6M69.6 109.1h4.9v1.7h-4.9zM80.7 108.7l2.5 1.2-2.5 1.3zM83.2 108.7v2.5M87.5 114.9h3.7M159.1 107.5h3.7M165.9 116.5h4.9v1.7h-4.9zM177.4 107.5h1.7v4.9h-1.7zM185.6 117.3h.6M186.2 114.3v-1.3h3.7v1.3M186.2 116.1l4.4 1.2"/>
<path d="M193.7 102.5h3.7M238.7 118.6h2.5l-1.3 2.5zM239.1 107.5h1.7v4.9h-1.7zM40.6 137.1h3.7M54.2 127.2h.6v1.3M54.2 127.8l4.9 1.9h1.2M54.8 130.9v1.3h-.6M55.4 123.5h3.7M69.6 136.2h4.9v1.8h-4.9zM80.7 135.9l2.5 1.2-2.5 1.2zM83.2 135.9v2.4M159.1 134.6h3.7"/>
<path d="M177.4 134.6h1.7v5h-1.7zM193.7 129.7h3.7M238.1 127.2h3.7M238.7 121.1h2.5M54.2 154.4h.6v1.2M54.2 155l4.9 1.8h1.2M54.8 158.1v1.2h-.6M55.4 150.7h3.7M87.5 142h3.7M165.9 143.6h4.9v1.8h-4.9zM185.6 144.5h.6M186.2 141.4v-1.2h3.7v1.2"/>
<path d="M186.2 143.3l4.4 1.2M193.7 156.8h3.7M40.6 164.3h3.7M69.6 163.4h4.9v1.7h-4.9zM80.7 163l2.5 1.3-2.5 1.2zM83.2 163v2.5M87.5 169.2h3.7M159.1 161.8h3.7"/>
<circle cx="40" cy="42.1" r="1.23"/>
<circle cx="178.2" cy="42.1" r="1.23"/>
<circle cx="178.2" cy="71.7" r="1.23"/>
<circle cx="42.4" cy="93.9" r="1.23"/>
<circle cx="178.2" cy="98.8" r="1.23"/>
<circle cx="42.4" cy="121.1" r="1.23"/>
<circle cx="178.2" cy="126" r="1.23"/>
<circle cx="42.4" cy="148.2" r="1.23"/>
</g>
<g fill="none" stroke="#0dab76" stroke-width=".21">
<path d="M40 45.8v2.4h9.8M49.8 53.2h-9.8v2.4M59.7 50.7h22.3M62.2 50.7v7.4h2.5M74.5 58.1h2.5M82 58.1h4.9v2.5M178.2 45.8v2.4M178.2 58.1v2.5M153.5 60.6h9.9M161 60.6v2.4M161 72.9v2.5M173.3 60.6h9.9"/>
<path d="M178.2 75.4v2.5M193 60.6h2.5v9.8M42.4 97.6v2.5h9.9M153.5 90.2h9.9M161 90.2v2.5M173.3 90.2h9.9M178.2 87.7v2.5M193 90.2h2.5v9.9M52.3 105h-9.9v2.5M62.2 102.5h22.2M64.7 102.5v7.4h2.4M77 109.9h2.5"/>
<path d="M84.4 109.9h5v2.5M153.5 117.3h9.9M161 102.5v2.5M161 117.3v2.5M173.3 117.3h9.9M178.2 102.5v2.5M178.2 114.9v2.4M193 117.3h2.5v9.9M239.9 102.5v2.5M239.9 114.9v2.4M42.4 124.8v2.4h9.9M52.3 132.2h-9.9v2.4"/>
<path d="M62.2 129.7h22.2M64.7 129.7v7.4h2.4M77 137.1h2.5M84.4 137.1h5v2.5M161 129.7v2.5M178.2 129.7v2.5M239.9 122.3v2.5M42.4 151.9v2.5h9.9M52.3 159.3h-9.9v2.5M62.2 156.8h22.2M64.7 156.8v7.5h2.4M153.5 144.5h9.9"/>
<path d="M161 144.5v2.5M161 156.8v2.5M173.3 144.5h9.9M178.2 142v2.5M193 144.5h2.5v9.9M77 164.3h2.5M84.4 164.3h5v2.4"/>
</g>
<g fill="#0dab76" stroke="#0dab76" stroke-width=".21">
<circle cx="64.7" cy="129.7" r=".49"/>
<circle cx="64.7" cy="156.8" r=".49"/>
<circle cx="62.2" cy="50.7" r=".49"/>
<circle cx="64.7" cy="102.5" r=".49"/>
<circle cx="161" cy="60.6" r=".49"/>
<circle cx="161" cy="90.2" r=".49"/>
<circle cx="161" cy="117.3" r=".49"/>
<circle cx="161" cy="144.5" r=".49"/>
<circle cx="178.2" cy="60.6" r=".49"/>
<circle cx="178.2" cy="90.2" r=".49"/>
<circle cx="178.2" cy="117.3" r=".49"/>
<circle cx="178.2" cy="144.5" r=".49"/>
</g>
<g font-size="5.2" fill="#808080">
<text x="49.9" y="33.4">Start Switch</text>
<text x="156" y="33.4">Buttons</text>
<text x="232.5" y="74.5">Status</text>
<text x="234.9" y="80">LED</text>
<text x="44.9" y="85.3">Slide Switches</text>
</g>
<g font-size="4.5" fill="#c90d0c">
<text x="181.4" y="192.9">Roboter-AG</text>
<text x="181.6" y="197.7">BZMarkdorf</text>
</g>
<g font-size="3.6" fill="#c90d0c">
<text x="15.2" y="6.9">1</text>
<text x="29.4" y="6.9">2</text>
<text x="43.5" y="6.9">3</text>
<text x="57.7" y="6.9">4</text>
<text x="71.9" y="6.9">5</text>
<text x="86" y="6.9">6</text>
<text x="100.2" y="6.9">7</text>
<text x="114.3" y="6.9">8</text>
<text x="128.5" y="6.9">9</text>
<text x="141.7" y="6.9">10</text>
<text x="156" y="6.9">11</text>
<text x="170" y="6.9">12</text>
<text x="184.2" y="6.9">13</text>
<text x="198.3" y="6.9">14</text>
<text x="212.5" y="6.9">15</text>
<text x="226.7" y="6.9">16</text>
<text x="240.8" y="6.9">17</text>
<text x="255" y="6.9">18</text>
<text x="269.1" y="6.9">19</text>
<text x="6.1" y="20.1">A</text>
<text x="278.9" y="20.1">A</text>
<text x="6.1" y="42.6">B</text>
<text x="278.9" y="42.6">B</text>
<text x="6" y="65.2">C</text>
<text x="278.8" y="65.2">C</text>
<text x="6" y="87.8">D</text>
<text x="278.8" y="87.8">D</text>
<text x="6.1" y="110.3">E</text>
<text x="278.9" y="110.3">E</text>
<text x="6.2" y="132.9">F</text>
<text x="279" y="132.9">F</text>
<text x="5.9" y="155.5">G</text>
<text x="278.7" y="155.5">G</text>
<text x="6" y="178.1">H</text>
<text x="278.8" y="178.1">H</text>
</g>
<text font-size="3.5" fill="#808080" x="93.8" y="194.4">DasSoccerBoard-Basic</text>
<g font-size="2.4" fill="#808080">
<text x="37.1" y="40.2">+3V3</text>
<text x="175.4" y="40.2">+3V3</text>
<text x="44" y="44.5">START</text>
<text x="51.4" y="42.1">SW4</text>
<text x="67.4" y="56.6">R45</text>
<text x="79.5" y="54.8">WHITE</text>
<text x="81.9" y="57.6">LED10</text>
<text x="166.1" y="59.1">R49</text>
<text x="176.7" y="55.4" transform="rotate(-90 176.7 55.4)">R53</text>
<text x="181.4" y="55.1" transform="rotate(-90 181.4 55.1)">10k</text>
<text x="185.3" y="54.4">SW8</text>
<text x="37.5" y="60.6">GND</text>
<text x="67.7" y="61.3">10k</text>
<text x="84.4" y="65.5">GND</text>
<text x="166.3" y="63.8">100</text>
<text x="183.7" y="64.3">BTN1</text>
<text x="162.2" y="71.4">100n</text>
<text x="162.2" y="66.2">C46</text>
<text x="175.4" y="69.8">+3V3</text>
<text x="193" y="75.4">GND</text>
<text x="158.5" y="80.3">GND</text>
<text x="166.1" y="88.7">R50</text>
<text x="176.7" y="85" transform="rotate(-90 176.7 85)">R54</text>
<text x="181.4" y="84.7" transform="rotate(-90 181.4 84.7)">10k</text>
<text x="185.3" y="84">SW9</text>
<text x="39.6" y="92">+3V3</text>
<text x="53.8" y="93.9">SW5</text>
<text x="162.2" y="95.9">C47</text>
<text x="166.3" y="93.4">100</text>
<text x="183.7" y="93.9">BTN2</text>
<text x="48.2" y="96.4">SWI1</text>
<text x="162.2" y="101.1">100n</text>
<text x="175.4" y="97">+3V3</text>
<text x="81.9" y="106.6">WHITE</text>
<text x="193" y="105">GND</text>
<text x="40" y="112.4">GND</text>
<text x="69.9" y="108.5">R46</text>
<text x="70.1" y="113.2">10k</text>
<text x="84.4" y="109.5">LED11</text>
<text x="158.5" y="109.9">GND</text>
<text x="176.7" y="112.2" transform="rotate(-90 176.7 112.2)">R55</text>
<text x="181.4" y="111.9" transform="rotate(-90 181.4 111.9)">10k</text>
<text x="183.9" y="111.2">SW10</text>
<text x="238.5" y="112.2" transform="rotate(-90 238.5 112.2)">R57</text>
<text x="243.2" y="111.9" transform="rotate(-90 243.2 111.9)">10k</text>
<text x="39.6" y="119.2">+3V3</text>
<text x="53.8" y="118.6">SW6</text>
<text x="86.9" y="117.4">GND</text>
<text x="166.1" y="115.9">R51</text>
<text x="242.4" y="119.3">LED14</text>
<text x="48.2" y="123.5">SWI2</text>
<text x="162.2" y="123">C48</text>
<text x="166.3" y="120.6">100</text>
<text x="175.4" y="124.1">+3V3</text>
<text x="183.7" y="121.1">BTN3</text>
<text x="242.4" y="121.4">WHITE</text>
<text x="162.2" y="128.2">100n</text>
<text x="237.5" y="129.7">GND</text>
<text x="69.9" y="135.6">R47</text>
<text x="81.9" y="133.8">WHITE</text>
<text x="84.4" y="136.6">LED12</text>
<text x="158.5" y="137.1">GND</text>
<text x="193" y="132.2">GND</text>
<text x="39.5" y="139.6">GND</text>
<text x="70.1" y="140.3">10k</text>
<text x="166.1" y="143">R52</text>
<text x="176.7" y="139.3" transform="rotate(-90 176.7 139.3)">R56</text>
<text x="181.4" y="139" transform="rotate(-90 181.4 139)">10k</text>
<text x="184.1" y="138.3">SW11</text>
<text x="39.6" y="146.4">+3V3</text>
<text x="53.8" y="148.2">SW7</text>
<text x="86.9" y="144.5">GND</text>
<text x="166.3" y="147.7">100</text>
<text x="183.7" y="148.2">BTN4</text>
<text x="48.2" y="150.7">SWI3</text>
<text x="162.2" y="150.2">C49</text>
<text x="162.2" y="155.4">100n</text>
<text x="79.5" y="160.9">WHITE</text>
<text x="193" y="159.3">GND</text>
<text x="40" y="166.7">GND</text>
<text x="69.9" y="162.8">R48</text>
<text x="70.1" y="167.5">10k</text>
<text x="84.4" y="163.8">LED13</text>
<text x="158.5" y="164.3">GND</text>
<text x="86.9" y="171.7">GND</text>
<text x="153" y="190.8">DasBoard-Crumb644</text>
<text x="217.7" y="190.3">Ersteller</text>
<text x="217.7" y="195.7">Version</text>
<text x="217.7" y="192.6">Rafael Günther, Nils Jager</text>
<text x="244.4" y="192.6">DasSoccerBoard-Basic</text>
<text x="244.4" y="195.7">Speicher-Datum:</text>
<text x="273.3" y="195.7">Blatt</text>
<text x="102.2" y="198.2">DasSoccerBoard-Basic V4.1</text>
<text x="217.7" y="198.2">V4.1.1</text>
<text x="244.4" y="198.2">10/5/25 2:33 AM</text>
<text x="273.3" y="198.2">7/8</text>
</g>
<g font-size="2.3" fill="#808080">
<text x="71.3" y="190.2">Freigabe</text>
<text x="93.8" y="190.8">Projekt:</text>
<text x="144.4" y="190.8">Urspr.:</text>
<text x="59.1" y="195.1">Datum</text>
<text x="59.1" y="192.6">Prüfer</text>
<text x="6" y="198.2">Änderung</text>
<text x="30.7" y="198.2">Datum</text>
<text x="43.1" y="198.2">Name</text>
<text x="59.1" y="198.1">Bearb. Rafael Günther, Nils Jager</text>
<text x="93.8" y="198.2">Ers. f.</text>
<text x="144.4" y="198.2">Ers. d.</text>
</g>
<g font-size="2.1" fill="#808080">
<text x="50.8" y="47.9">1</text>
<text x="50.8" y="52.8">3</text>
<text x="57.6" y="50.4">2</text>
<text x="182.2" y="60.2">3*2</text>
<text x="190.9" y="60.2">1*2</text>
<text x="182.2" y="89.8">3*2</text>
<text x="190.9" y="89.8">1*2</text>
<text x="53.3" y="99.7">1</text>
<text x="53.3" y="104.7">3</text>
<text x="60.1" y="102.2">2</text>
<text x="182.2" y="117">3*2</text>
<text x="190.9" y="117">1*2</text>
<text x="53.3" y="131.8">3</text>
<text x="53.3" y="126.9">1</text>
<text x="60.1" y="129.3">2</text>
<text x="182.2" y="144.2">3*2</text>
<text x="190.9" y="144.2">1*2</text>
<text x="53.3" y="154">1</text>
<text x="53.3" y="159">3</text>
<text x="60.1" y="156.5">2</text>
<text x="244.4" y="190.3">Dateiname:</text>
</g>
<g font-size="1.7" fill="#808080">
<text x="83.2" y="51.3">START_SWITCH/1.12C</text>
<text x="142.8" y="61.2">BTN1/4.14B</text>
<text x="142.8" y="90.8">BTN2/4.14B</text>
<text x="240.6" y="101.3" transform="rotate(-90 240.6 101.3)">STATUS_LED/4.14C</text>
<text x="85.7" y="103.2">SWI1/4.14B</text>
<text x="142.8" y="118">BTN3/4.14B</text>
<text x="85.7" y="130.3">SWI2/4.14C</text>
<text x="142.8" y="145.1">BTN4/4.14B</text>
<text x="85.7" y="157.5">SWI3/4.14C</text>
</g>
</svg>
